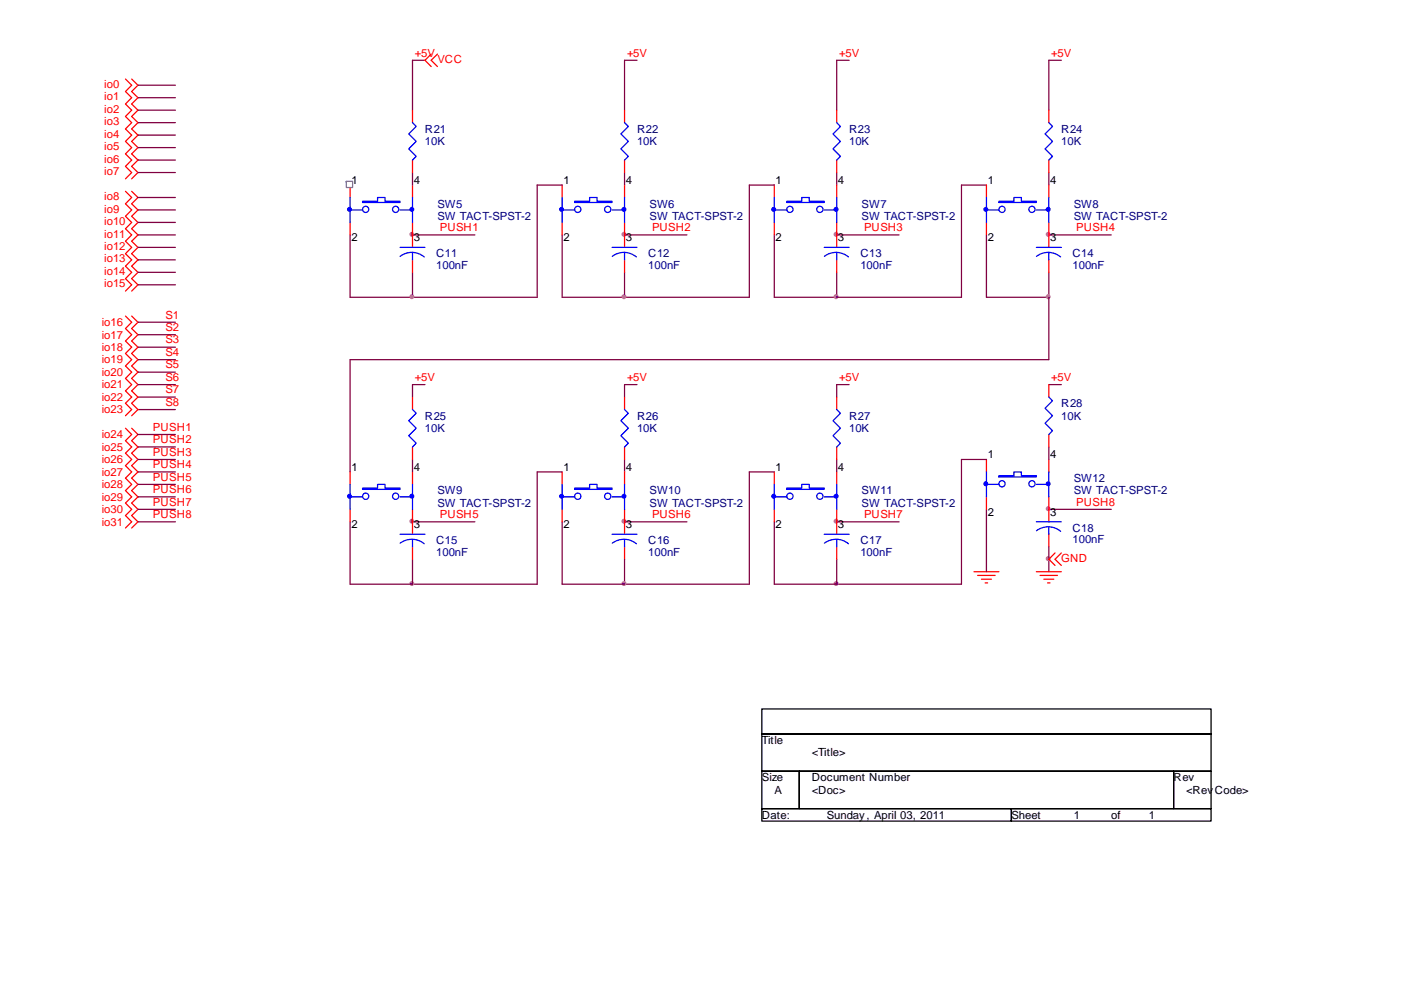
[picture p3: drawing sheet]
<svg xmlns="http://www.w3.org/2000/svg" width="297mm" height="210mm" viewBox="0 0 297 210" stroke-linecap="round" stroke-linejoin="round" font-family="sans-serif">
<g fill="none" stroke="#800040" stroke-width=".26">
<path d="M29.2 18.1h8M90.1 12.8h-2.6v10.6M29.2 34h8M29.2 20.7h8M29.2 31.3h8M29.2 28.7h8M29.2 26h8M29.2 23.4h8M29.2 36.6h8M29.2 47.2h8M29.2 44.5h8M29.2 41.9h8"/>
<path d="M29.2 57.8h8M29.2 55.1h8M29.2 52.5h8M29.2 49.8h8M74.2 49.8v13.3M87.5 49.8h13.2M87.5 57.8v5.3M222.4 57.8v5.3M29.2 60.4h8M209.1 63.1h13.3M222.4 63.1v13.2h-148.2v23.8M29.2 84.2h8"/>
<path d="M29.2 86.9h8M29.2 92.2h8M29.2 97.5h8M29.2 94.8h8M132.4 97.5v2.6M135.1 81.6h-2.7v2.6M177.4 97.5v2.6M180 81.6h-2.6v2.6M209.1 97.5h-5.2v26.4h-26.5v-5.3M222.4 81.6h2.6M222.4 94.8v2.7M29.2 100.1h8"/>
<path d="M29.2 105.4h8M29.2 102.7h8M29.2 110.7h8M29.2 108h8M119.2 110.7v13.2M132.4 110.7h13.2M132.4 118.6v5.3M164.2 110.7v13.2M177.4 110.7h13.2M209.1 108v13.3M222.4 108h13.2M222.4 118.6v2.7"/>
<path d="M74.2 123.9h39.7"/>
</g>
<g fill="#f0f" stroke="#f0f" stroke-width=".26">
<circle cx="87.3" cy="123.8" r=".39"/>
<circle cx="222.2" cy="62.9" r=".4"/>
<circle cx="177.3" cy="123.8" r=".4"/>
<circle cx="132.3" cy="110.5" r=".4"/>
<circle cx="177.3" cy="110.5" r=".4"/>
<circle cx="222.2" cy="107.9" r=".39"/>
<circle cx="222.2" cy="118.5" r=".39"/>
<circle cx="87.3" cy="49.7" r=".4"/>
</g>
<path d="M161.5 150.4h95.3v5.3h-95.3zM161.5 155.7h95.3v7.9h-95.3zM161.5 163.6h8v7.9h-8zM161.5 171.5h52.9v2.7h-52.9zM169.5 163.6h79.3v7.9h-79.3zM214.4 171.5h42.4v2.7h-42.4zM248.8 163.6h8v7.9h-8z" fill="none" stroke="#000" stroke-width=".26"/>
<g fill="none" stroke="#f00" stroke-width=".26">
<path d="M26.6 16.8l1.3 1.3-1.3 1.3 1.3 1.3-1.3 1.4 1.3 1.3-1.3 1.3 1.3 1.3-1.3 1.3 1.3 1.4-1.3 1.3 1.3 1.3-1.3 1.3 1.3 1.4-1.3 1.3 1.3 1.3-1.3 1.3M27.9 16.8l1.3 1.3-1.3 1.3 1.3 1.3-1.3 1.4 1.3 1.3-1.3 1.3 1.3 1.3-1.3 1.3 1.3 1.4-1.3 1.3 1.3 1.3-1.3 1.3 1.3 1.4-1.3 1.3 1.3 1.3-1.3 1.3M74.2 39.2v2.7M26.6 40.6l1.3 1.3-1.3 1.3 1.3 1.3-1.3 1.4 1.3 1.3-1.3 1.3 1.3 1.3-1.3 1.4 1.3 1.3-1.3 1.3 1.3 1.3-1.3 1.4 1.3 1.3-1.3 1.3 1.3 1.3-1.3 1.3M27.9 40.6l1.3 1.3-1.3 1.3 1.3 1.3-1.3 1.4 1.3 1.3-1.3 1.3 1.3 1.3-1.3 1.4 1.3 1.3-1.3 1.3 1.3 1.3-1.3 1.4 1.3 1.3-1.3 1.3 1.3 1.3-1.3 1.3M87.5 49.8v2.7M87.5 55.1v2.7M26.6 67l1.3 1.3-1.3 1.4 1.3 1.3-1.3 1.3 1.3 1.3-1.3 1.4 1.3 1.3-1.3 1.3 1.3 1.3-1.3 1.4 1.3 1.3-1.3 1.3 1.3 1.3-1.3 1.3 1.3 1.4-1.3 1.3M27.9 67l1.3 1.3-1.3 1.4 1.3 1.3-1.3 1.3 1.3 1.3-1.3 1.4 1.3 1.3-1.3 1.3 1.3 1.3-1.3 1.4 1.3 1.3-1.3 1.3 1.3 1.3-1.3 1.3 1.3 1.4-1.3 1.3M26.6 90.8l1.3 1.4-1.3 1.3 1.3 1.3-1.3 1.3 1.3 1.4-1.3 1.3 1.3 1.3-1.3 1.3 1.3 1.3-1.3 1.4 1.3 1.3-1.3 1.3 1.3 1.3-1.3 1.3 1.3 1.4-1.3 1.3M27.9 90.8l1.3 1.4-1.3 1.3 1.3 1.3-1.3 1.3 1.3 1.4-1.3 1.3 1.3 1.3-1.3 1.3 1.3 1.3-1.3 1.4 1.3 1.3-1.3 1.3 1.3 1.3-1.3 1.3 1.3 1.4-1.3 1.3M132.4 84.2v2.7"/>
<path d="M132.4 94.8v2.7M177.4 84.2v2.7M177.4 94.8v2.7M209.1 97.5v2.6M222.4 81.6v2.6M222.4 92.2v2.6M222.4 97.5v2.6M119.2 100.1v2.6M119.2 108v2.7M132.4 100.1v2.6M132.4 108v5.3M132.4 116v2.6"/>
<path d="M164.2 100.1v2.6M164.2 108v2.7M177.4 100.1v2.6M177.4 108v5.3M177.4 116v2.6M209.1 105.4v2.6M222.4 105.4v5.3M222.4 113.3v2.7M206.5 121.3h5.3M207.3 122h3.7M208.1 122.9h2.1M208.9 123.6h.5"/>
<path d="M219.7 121.3h5.3M220.5 122h3.7M221.3 122.9h2.1M222.1 123.6h.5"/>
</g>
<g fill="none" stroke="#00f" stroke-width=".26">
<path d="M84.8 52.5h5.3M84.8 54.4a4.1 4.1 0 0 1 5.2 .1M87.5 53.5v1.6M132.4 86.9l.8 .8-1.6 1.5 1.6 1.6-1.6 1.6 1.6 1.6-.8 .8M177.4 86.9l.8 .8-1.6 1.5 1.6 1.6-1.6 1.6 1.6 1.6-.8 .8M222.4 84.2l.8 .8-1.6 1.6 1.6 1.6-1.6 1.6 1.6 1.6-.8 .8M119.2 102.7v5.3M119.2 105.4h2.6M121.8 103.5h3.2v-.8h1.6v.8h3.2v.3h-8zM129.8 113.3h5.3M129.8 105.4h2.6M129.8 115.2a4.1 4.1 0 0 1 5.1 .1"/>
<path d="M132.4 114.4v1.6M132.4 102.7v5.3M164.2 105.4h2.6M164.2 102.7v5.3M166.8 103.5h3.2v-.8h1.6v.8h3.1v.3h-7.9zM174.7 113.3h5.3M174.7 105.4h2.7M174.8 115.2a4.1 4.1 0 0 1 5.1 .1M177.4 114.4v1.6M177.4 102.7v5.3M209.1 102.7h2.7M209.1 100.1v5.3"/>
<path d="M211.8 100.9h3.2v-.8h1.6v.8h3.1v.3h-7.9zM219.7 110.7h5.3M219.7 102.7h2.7M219.7 112.6a4.1 4.1 0 0 1 5.2 .1M222.4 111.7v1.6M222.4 100.1v5.3"/>
<circle cx="122.5" cy="105.3" r=".67"/>
<circle cx="128.8" cy="105.3" r=".67"/>
<circle cx="167.5" cy="105.3" r=".67"/>
<circle cx="173.8" cy="105.3" r=".67"/>
<circle cx="212.4" cy="102.6" r=".66"/>
<circle cx="218.8" cy="102.6" r=".66"/>
</g>
<g fill="#00f" stroke="#00f" stroke-width=".26">
<circle cx="132.3" cy="105.3" r=".4"/>
<circle cx="119.1" cy="105.3" r=".4"/>
<circle cx="177.3" cy="105.3" r=".4"/>
<circle cx="164" cy="105.3" r=".4"/>
<circle cx="222.2" cy="102.6" r=".39"/>
<circle cx="209" cy="102.6" r=".39"/>
</g>
<path d="M73.4 38.5h1.4v1.3h-1.4z" fill-rule="evenodd" fill="#fff" stroke="#808080" stroke-width=".26"/>
<g fill="none" stroke="#f00" stroke-width=".26">
<path d="M91.4 11.5l-1.3 1.3 1.3 1.3M92.7 11.5l-1.3 1.3 1.3 1.3M87.5 23.4v2.6M87.5 34v2.6M87.5 39.2v2.7M119.2 39.2v2.7M132.4 23.4v2.6M132.4 34v2.6M132.4 39.2v2.7M164.2 39.2v2.7M177.4 23.4v2.6M177.4 34v2.6"/>
<path d="M177.4 39.2v2.7M209.1 39.2v2.7M222.4 23.4v2.6M222.4 34v2.6M222.4 39.2v2.7M74.2 47.2v2.6M87.5 47.2v2.6M119.2 47.2v2.6M132.4 47.2v5.3M132.4 55.1v2.7M164.2 47.2v2.6M177.4 47.2v5.3"/>
<path d="M177.4 55.1v2.7M209.1 47.2v2.6M222.4 47.2v5.3M222.4 55.1v2.7M87.5 84.2v2.7M87.5 94.8v2.7M74.2 100.1v2.6M74.2 108v2.7M87.5 100.1v2.6M87.5 108v5.3M87.5 116v2.6M223.7 117.3l-1.3 1.3 1.3 1.3"/>
<path d="M225 117.3l-1.3 1.3 1.3 1.3"/>
</g>
<g fill="none" stroke="#00f" stroke-width=".26">
<path d="M87.5 26l.7 .8-1.5 1.6 1.5 1.6-1.5 1.6 1.5 1.6-.7 .8M132.4 26l.8 .8-1.6 1.6 1.6 1.6-1.6 1.6 1.6 1.6-.8 .8M177.4 26l.8 .8-1.6 1.6 1.6 1.6-1.6 1.6 1.6 1.6-.8 .8M222.4 26l.8 .8-1.6 1.6 1.6 1.6-1.6 1.6 1.6 1.6-.8 .8M74.2 41.9v5.3M74.2 44.5h2.7M76.9 42.7h3.1v-.8h1.6v.8h3.2v.2h-7.9zM84.8 44.5h2.7M87.5 41.9v5.3M119.2 41.9v5.3M119.2 44.5h2.6M121.8 42.7h3.2v-.8h1.6v.8h3.2v.2h-8z"/>
<path d="M129.8 52.5h5.3M129.8 44.5h2.6M129.8 54.4a4.1 4.1 0 0 1 5.1 .1M132.4 53.5v1.6M132.4 41.9v5.3M164.2 44.5h2.6M164.2 41.9v5.3M166.8 42.7h3.2v-.8h1.6v.8h3.1v.2h-7.9zM174.7 52.5h5.3M174.7 44.5h2.7M174.8 54.4a4 4 0 0 1 5.1 .1M177.4 53.5v1.6"/>
<path d="M177.4 41.9v5.3M209.1 44.5h2.7M209.1 41.9v5.3M211.8 42.7h3.2v-.8h1.6v.8h3.1v.2h-7.9zM219.7 52.5h5.3M219.7 44.5h2.7M219.7 54.4a4.1 4.1 0 0 1 5.2 .1M222.4 53.5v1.6M222.4 41.9v5.3M87.5 86.9l.7 .8-1.5 1.5 1.5 1.6-1.5 1.6 1.5 1.6-.7 .8M74.2 102.7v5.3M74.2 105.4h2.7"/>
<path d="M76.9 103.5h3.1v-.8h1.6v.8h3.2v.3h-7.9zM84.8 113.3h5.3M84.8 105.4h2.7M84.8 115.2a4.1 4.1 0 0 1 5.2 .1M87.5 114.4v1.6M87.5 102.7v5.3"/>
<circle cx="77.5" cy="44.4" r=".66"/>
<circle cx="83.9" cy="44.4" r=".66"/>
<circle cx="122.5" cy="44.4" r=".66"/>
<circle cx="128.9" cy="44.4" r=".66"/>
<circle cx="167.5" cy="44.4" r=".66"/>
<circle cx="173.8" cy="44.4" r=".66"/>
<circle cx="212.4" cy="44.4" r=".66"/>
<circle cx="218.8" cy="44.4" r=".66"/>
<circle cx="77.5" cy="105.2" r=".66"/>
<circle cx="83.9" cy="105.2" r=".66"/>
</g>
<g fill="#00f" stroke="#00f" stroke-width=".26">
<circle cx="87.3" cy="44.4" r=".4"/>
<circle cx="74.1" cy="44.4" r=".4"/>
<circle cx="132.3" cy="44.4" r=".4"/>
<circle cx="119.1" cy="44.4" r=".4"/>
<circle cx="177.3" cy="44.4" r=".4"/>
<circle cx="164" cy="44.4" r=".4"/>
<circle cx="222.2" cy="44.4" r=".4"/>
<circle cx="209" cy="44.4" r=".4"/>
<circle cx="87.3" cy="105.3" r=".39"/>
<circle cx="74.1" cy="105.3" r=".39"/>
</g>
<g fill="none" stroke="#800040" stroke-width=".26">
<path d="M135.1 12.8h-2.7v10.6M180 12.8h-2.6v10.6M225 12.8h-2.6v10.6M87.5 36.6v2.6M119.2 39.2h-5.3v23.9h-39.7M132.4 36.6v2.6M164.2 39.2h-5.3v23.9h-26.5M177.4 36.6v2.6M209.1 39.2h-5.2v23.9h-26.5M222.4 36.6v2.6M119.2 49.8v13.3h13.2M132.4 57.8v5.3"/>
<path d="M132.4 49.8h13.2M164.2 49.8v13.3h13.2M177.4 49.8h13.2M177.4 57.8v5.3M209.1 49.8v13.3M222.4 49.8h13.2M29.2 71h8M29.2 68.3h8M29.2 76.3h8M29.2 78.9h8M29.2 73.6h8M29.2 81.6h8"/>
<path d="M87.5 97.5v2.6M90.1 81.6h-2.6v2.6M74.2 110.7v13.2M87.5 118.6v5.3M87.5 110.7h13.2M119.2 100.1h-5.3v23.8M164.2 100.1h-5.3v23.8h-39.7M222.4 116v2.6M164.2 123.9h13.2"/>
</g>
<g fill="#f0f" stroke="#f0f" stroke-width=".26">
<circle cx="132.3" cy="49.7" r=".4"/>
<circle cx="177.3" cy="49.7" r=".4"/>
<circle cx="222.2" cy="49.7" r=".4"/>
<circle cx="87.3" cy="110.5" r=".39"/>
<circle cx="132.3" cy="123.8" r=".4"/>
<circle cx="87.3" cy="62.9" r=".4"/>
<circle cx="177.3" cy="62.9" r=".4"/>
<circle cx="132.3" cy="62.9" r=".4"/>
</g>
<g font-size="2.4" fill="#f00">
<text x="88" y="12">+5V</text>
<text x="92.7" y="13.3">VCC</text>
<text x="133" y="12">+5V</text>
<text x="177.9" y="12">+5V</text>
<text x="222.9" y="12">+5V</text>
<text x="22.1" y="18.6">io0</text>
<text x="22.1" y="23.9">io2</text>
<text x="22.1" y="21.3">io1</text>
<text x="22.1" y="29.2">io4</text>
<text x="22.1" y="26.6">io3</text>
<text x="22.1" y="34.5">io6</text>
<text x="22.1" y="31.9">io5</text>
<text x="22.1" y="37.1">io7</text>
<text x="22.1" y="42.4">io8</text>
<text x="22.1" y="47.7">io10</text>
<text x="22.1" y="45.1">io9</text>
<text x="22.1" y="53">io12</text>
<text x="22.1" y="50.4">io11</text>
<text x="93.3" y="49">PUSH1</text>
<text x="138.3" y="49">PUSH2</text>
<text x="183.2" y="49">PUSH3</text>
<text x="228.2" y="49">PUSH4</text>
<text x="22.1" y="58.3">io14</text>
<text x="22.1" y="55.7">io13</text>
<text x="22.1" y="61">io15</text>
<text x="21.6" y="71.8">io17</text>
<text x="21.6" y="69.2">io16</text>
<text x="35.1" y="70.2">S2</text>
<text x="35.1" y="67.6">S1</text>
<text x="21.6" y="77.1">io19</text>
<text x="21.6" y="74.4">io18</text>
<text x="35.1" y="72.9">S3</text>
<text x="35.1" y="75.5">S4</text>
<text x="21.6" y="82.4">io21</text>
<text x="21.6" y="79.7">io20</text>
<text x="35.1" y="83.4">S7</text>
<text x="35.1" y="78.1">S5</text>
<text x="35.1" y="80.8">S6</text>
<text x="88" y="80.8">+5V</text>
<text x="133" y="80.8">+5V</text>
<text x="177.9" y="80.8">+5V</text>
<text x="222.9" y="80.8">+5V</text>
<text x="21.6" y="87.7">io23</text>
<text x="21.6" y="85">io22</text>
<text x="35.1" y="86.1">S8</text>
<text x="21.6" y="95.6">io25</text>
<text x="21.6" y="93">io24</text>
<text x="32.4" y="91.4">PUSH1</text>
<text x="32.4" y="94">PUSH2</text>
<text x="21.6" y="100.9">io27</text>
<text x="21.6" y="98.3">io26</text>
<text x="32.4" y="99.3">PUSH4</text>
<text x="32.4" y="96.7">PUSH3</text>
<text x="32.4" y="102">PUSH5</text>
<text x="21.6" y="106.2">io29</text>
<text x="21.6" y="103.5">io28</text>
<text x="32.4" y="104.6">PUSH6</text>
<text x="32.4" y="107.3">PUSH7</text>
<text x="228.2" y="107.3">PUSH8</text>
<text x="21.6" y="111.5">io31</text>
<text x="21.6" y="108.8">io30</text>
<text x="32.4" y="109.9">PUSH8</text>
<text x="93.3" y="109.9">PUSH5</text>
<text x="138.3" y="109.9">PUSH6</text>
<text x="183.2" y="109.9">PUSH7</text>
<text x="225" y="119.1">GND</text>
</g>
<g font-size="2.4" fill="#000080">
<text x="90.1" y="28.2">R21</text>
<text x="135.1" y="28.2">R22</text>
<text x="180" y="28.2">R23</text>
<text x="225" y="28.2">R24</text>
<text x="90.1" y="30.8">10K</text>
<text x="135.1" y="30.8">10K</text>
<text x="180" y="30.8">10K</text>
<text x="225" y="30.8">10K</text>
<text x="92.7" y="44">SW5</text>
<text x="92.7" y="46.7">SW TACT-SPST-2</text>
<text x="137.7" y="44">SW6</text>
<text x="137.7" y="46.7">SW TACT-SPST-2</text>
<text x="182.7" y="44">SW7</text>
<text x="182.7" y="46.7">SW TACT-SPST-2</text>
<text x="227.7" y="44">SW8</text>
<text x="227.7" y="46.7">SW TACT-SPST-2</text>
<text x="92.5" y="54.6">C11</text>
<text x="92.5" y="57">100nF</text>
<text x="137.5" y="54.6">C12</text>
<text x="137.5" y="57">100nF</text>
<text x="182.4" y="54.6">C13</text>
<text x="182.4" y="57">100nF</text>
<text x="227.4" y="54.6">C14</text>
<text x="227.4" y="57">100nF</text>
<text x="90.1" y="89">R25</text>
<text x="135.1" y="89">R26</text>
<text x="180" y="89">R27</text>
<text x="225" y="86.4">R28</text>
<text x="225" y="89">10K</text>
<text x="90.1" y="91.6">10K</text>
<text x="135.1" y="91.6">10K</text>
<text x="180" y="91.6">10K</text>
<text x="92.7" y="104.9">SW9</text>
<text x="92.7" y="107.5">SW TACT-SPST-2</text>
<text x="137.7" y="104.9">SW10</text>
<text x="137.7" y="107.5">SW TACT-SPST-2</text>
<text x="182.7" y="104.9">SW11</text>
<text x="182.7" y="107.5">SW TACT-SPST-2</text>
<text x="227.7" y="102.2">SW12</text>
<text x="227.7" y="104.9">SW TACT-SPST-2</text>
<text x="227.4" y="112.8">C18</text>
<text x="92.5" y="115.4">C15</text>
<text x="92.5" y="117.8">100nF</text>
<text x="137.5" y="115.4">C16</text>
<text x="137.5" y="117.8">100nF</text>
<text x="182.4" y="115.4">C17</text>
<text x="182.4" y="117.8">100nF</text>
<text x="227.4" y="115.2">100nF</text>
</g>
<g font-size="2.4">
<text x="74.5" y="39">1</text>
<text x="87.7" y="39">4</text>
<text x="119.5" y="39">1</text>
<text x="132.7" y="39">4</text>
<text x="164.4" y="39">1</text>
<text x="177.7" y="39">4</text>
<text x="209.4" y="39">1</text>
<text x="222.6" y="39">4</text>
<text x="74.5" y="51.2">2</text>
<text x="87.7" y="51.2">3</text>
<text x="119.5" y="51.2">2</text>
<text x="132.7" y="51.2">3</text>
<text x="164.4" y="51.2">2</text>
<text x="177.7" y="51.2">3</text>
<text x="209.4" y="51.2">2</text>
<text x="222.6" y="51.2">3</text>
<text x="74.5" y="99.8">1</text>
<text x="87.7" y="99.8">4</text>
<text x="119.5" y="99.8">1</text>
<text x="132.7" y="99.8">4</text>
<text x="164.4" y="99.8">1</text>
<text x="177.7" y="99.8">4</text>
<text x="209.4" y="97.2">1</text>
<text x="222.6" y="97.2">4</text>
<text x="74.5" y="112">2</text>
<text x="87.7" y="112">3</text>
<text x="119.5" y="112">2</text>
<text x="132.7" y="112">3</text>
<text x="164.4" y="112">2</text>
<text x="177.7" y="112">3</text>
<text x="209.4" y="109.4">2</text>
<text x="222.6" y="109.4">3</text>
<text x="161.5" y="157.8">Title</text>
<text x="172.1" y="160.4">&lt;Title&gt;</text>
<text x="161.5" y="165.7">Size</text>
<text x="172.1" y="165.7">Document Number</text>
<text x="248.8" y="165.7">Rev</text>
<text x="161.5" y="173.7">Date:</text>
<text x="164.2" y="168.4">A</text>
<text x="172.1" y="168.4">&lt;Doc&gt;</text>
<text x="175.3" y="173.7">Sunday, April 03, 2011</text>
<text x="214.4" y="173.7">Sheet</text>
<text x="227.7" y="173.7">1</text>
<text x="235.6" y="173.7">of</text>
<text x="243.5" y="173.7">1</text>
<text x="251.5" y="168.4">&lt;RevCode&gt;</text>
</g>
</svg>
